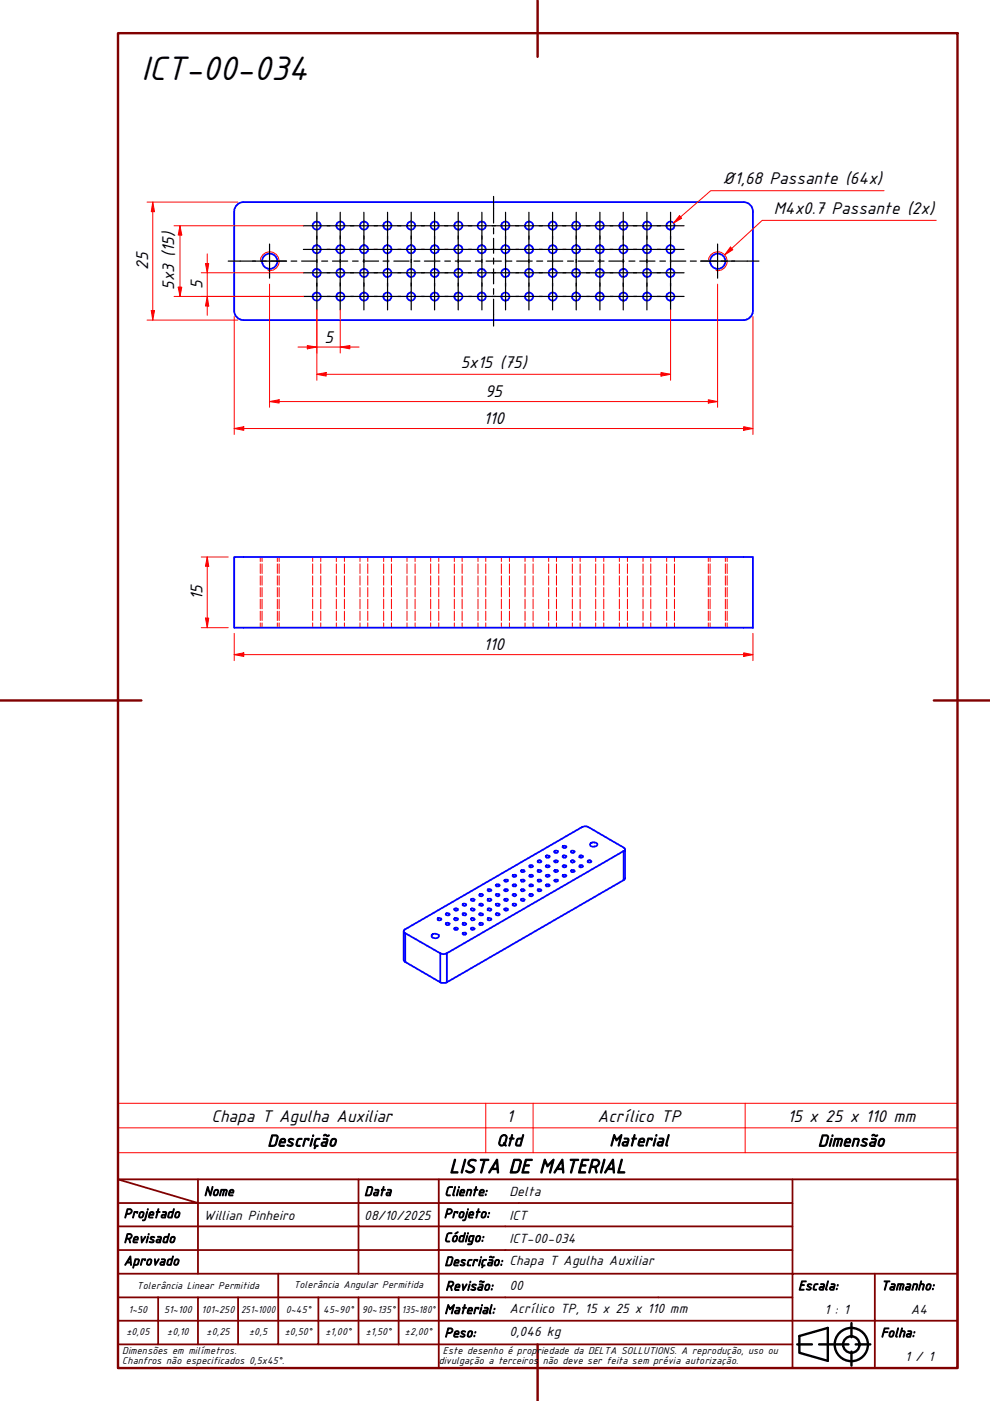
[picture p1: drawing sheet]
<svg xmlns="http://www.w3.org/2000/svg" width="210mm" height="297mm" viewBox="0 0 210 297" stroke-linecap="round" stroke-linejoin="round" font-family="sans-serif">
<!-- layer: Visible (ABNT) -->
<g fill="none" stroke="#00f" stroke-width=".38">
<path d="M49.7 44.9v20.9M157.6 42.8a2 2 0 0 1 2 2M157.7 42.8h-106a2 2 0 0 0-2 2M159.6 44.9v20.9M49.7 65.9a2 2 0 0 0 2 2h106M159.6 65.9a2 2 0 0 1-2 2M49.7 118.1h109.9v15h-109.9zM119.4 179.4a.46 .46 0 0 1 .7 .2 .47 .47 0 0 1-.8-.1zM125.3 178.7a1.05 1.05 0 0 1 1.4 .4 .97 .97 0 0 1-1.6 0zM85.6 197.4v6.2l.3 .3M85.9 197.9v6M85.9 197.9l7.4 4.2"/>
<path d="M91.7 198.1a1 1 0 0 1 1.4 .4 .97 .97 0 0 1-1.6 .1zM92.8 194.7a.57 .57 0 0 1 .8 .2 .5 .5 0 0 1-.8 0zM94.6 195.7a.46 .46 0 0 1 .7 .2 .49 .49 0 0 1-.8 0zM94.6 193.7a.46 .46 0 0 1 .7 .2 .47 .47 0 0 1-.8-.1zM96.4 196.8l.5-.1 .2 .3a.49 .49 0 0 1-.8-.1zM96.4 194.7a.46 .46 0 0 1 .7 .2 .49 .49 0 0 1-.8 0zM96.4 192.6a.46 .46 0 0 1 .7 .3 .47 .47 0 0 1-.8-.1zM98 191.8l.2-.2a.46 .46 0 0 1 .7 .3 .47 .47 0 0 1-.9-.1zM98.2 197.8l.5-.1 .2 .3a.49 .49 0 0 1-.9-.1zM98.2 195.7a.46 .46 0 0 1 .7 .2 .49 .49 0 0 1-.9 0zM98.2 193.7a.46 .46 0 0 1 .7 .2 .47 .47 0 0 1-.9-.1zM99.8 190.7a.49 .49 0 0 1 .8 .1 .44 .44 0 0 1-.4 .3 .44 .44 0 0 1-.4-.4z"/>
<path d="M99.9 196.8a.45 .45 0 0 1 .7 .2l-.6 .2-.2-.3zM99.9 194.7h.7v.2l-.6 .2-.2-.2zM99.9 192.6l.7 .1-.1 .3a.46 .46 0 0 1-.7-.2zM101.6 191.8a.47 .47 0 0 1 .8 .1 .47 .47 0 0 1-.8-.1zM101.6 189.7a.49 .49 0 0 1 .8 .1 .49 .49 0 0 1-.8 .1zM101.7 195.7l.7 .1v.1a.5 .5 0 0 1-.8 0zM101.7 193.7h.7v.2a.47 .47 0 0 1-.8-.1zM103.4 194.7a.57 .57 0 0 1 .8 .2 .5 .5 0 0 1-.8 0zM103.4 192.6a.57 .57 0 0 1 .8 .3 .47 .47 0 0 1-.8-.1zM103.4 190.6a.5 .5 0 0 1 .8 .2 .44 .44 0 0 1-.4 .3 .44 .44 0 0 1-.4-.4zM103.4 188.6a.5 .5 0 0 1 .8 .2 .5 .5 0 0 1-.8-.1zM105.1 191.8a.47 .47 0 0 1 .8 .1 .47 .47 0 0 1-.8-.1z"/>
<path d="M105.1 189.7a.5 .5 0 0 1 .8 .1v.1a.5 .5 0 0 1-.8-.2zM105.1 187.7a.5 .5 0 0 1 .8 .1 .49 .49 0 0 1-.8-.1zM105.2 193.7a.46 .46 0 0 1 .7 .2 .47 .47 0 0 1-.8-.1zM107 192.6a.46 .46 0 0 1 .7 .3 .47 .47 0 0 1-.8-.1zM107 190.6l.5-.1 .2 .3a.47 .47 0 0 1-.8 .1zM107 188.6l.5-.1 .2 .3a.49 .49 0 0 1-.8-.1zM107 186.5h.5l.2 .2a.49 .49 0 0 1-.8 0zM108.6 191.8l.2-.2a.46 .46 0 0 1 .7 .3 .47 .47 0 0 1-.9-.1zM108.6 189.7l.7-.2 .2 .3-.2 .1a.45 .45 0 0 1-.7-.2zM108.8 187.6l.5-.1 .2 .3a.49 .49 0 0 1-.9-.1zM108.8 185.5h.5l.2 .2a.49 .49 0 0 1-.9 0zM110.4 190.7a.49 .49 0 0 1 .9 .1 .44 .44 0 0 1-.5 .3 .44 .44 0 0 1-.4-.4z"/>
<path d="M110.4 184.6a.49 .49 0 0 1 .9 .1l-.7 .2zM110.6 188.6a.45 .45 0 0 1 .7 .2l-.7 .2-.2-.3zM110.6 186.5a.45 .45 0 0 1 .7 .2l-.7 .2-.2-.2zM112.2 189.7a.49 .49 0 0 1 .8 .1 .49 .49 0 0 1-.8 .1zM112.2 185.7a.49 .49 0 0 1 .8 0 .5 .5 0 0 1-.8 0zM112.2 183.6a.49 .49 0 0 1 .8 .1 .5 .5 0 0 1-.8-.1zM112.3 187.6a.45 .45 0 0 1 .7 .2 .5 .5 0 0 1-.8-.1zM114 188.6a.5 .5 0 0 1 .8 .2 .5 .5 0 0 1-.8-.1zM114 186.5a.5 .5 0 0 1 .8 .2 .5 .5 0 0 1-.8 0zM114 184.5a.5 .5 0 0 1 .8 .2 .5 .5 0 0 1-.8-.1zM114 182.5a.5 .5 0 0 1 .8 .2 .5 .5 0 0 1-.8-.1zM115.7 185.7a.5 .5 0 0 1 .8 0 .49 .49 0 0 1-.8 0z"/>
<path d="M115.7 183.6a.5 .5 0 0 1 .8 .1 .49 .49 0 0 1-.8-.1zM115.8 187.6l.5-.1 .2 .3a.49 .49 0 0 1-.8-.1zM115.8 181.4a.46 .46 0 0 1 .7 .3 .49 .49 0 0 1-.8-.1zM117.6 186.5h.5l.2 .2a.49 .49 0 0 1-.8 0zM117.6 184.5h.5l.2 .2a.49 .49 0 0 1-.8-.1zM117.6 182.5l.5-.1 .2 .3a.49 .49 0 0 1-.8-.1zM117.6 180.4a.46 .46 0 0 1 .7 .2 .49 .49 0 0 1-.8 0zM119.3 185.7a.5 .5 0 0 1 .8 0 .49 .49 0 0 1-.8 0zM119.3 183.6a.5 .5 0 0 1 .8 .1 .49 .49 0 0 1-.8-.1zM119.4 181.4a.46 .46 0 0 1 .7 .3 .49 .49 0 0 1-.8-.1zM121 184.6a.49 .49 0 0 1 .9 .1 .52 .52 0 0 1-.8 .1zM121.2 182.5a.45 .45 0 0 1 .7 .2 .52 .52 0 0 1-.8 0z"/>
<path d="M121.2 180.4l.6 .1 .1 .1a.52 .52 0 0 1-.8 .1zM122.8 183.6a.49 .49 0 0 1 .8 .1 .5 .5 0 0 1-.8-.1zM122.9 181.4l.7 .1v.2a.5 .5 0 0 1-.8-.1zM124.7 182.5a.5 .5 0 0 1 .7 .2 .5 .5 0 0 1-.8-.1zM132.2 180.5l.3-.2v-.2l-.3-.4-7.4-4.3a1.38 1.38 0 0 0-1.4 0l-37.5 21.6-.3 .4 .3 .5M132.2 180.5v6.1M132.2 180.5l-37.5 21.6M132.2 186.6l-37.5 21.7M132.5 180.1v6.1l-.3 .4M85.9 203.9l7.4 4.4M93.3 202.1a1.38 1.38 0 0 0 1.4 0M93.3 208.3l.4 .1 1-.1"/>
<path d="M93.3 202.1v6.2M94.7 202.1v6.2"/>
<circle cx="57.2" cy="55.4" r="1.62"/>
<circle cx="67.2" cy="57.9" r=".86"/>
<circle cx="67.2" cy="52.8" r=".86"/>
<circle cx="67.2" cy="47.8" r=".86"/>
<circle cx="72.2" cy="57.9" r=".86"/>
<circle cx="72.2" cy="47.8" r=".86"/>
<circle cx="72.2" cy="52.8" r=".86"/>
<circle cx="77.2" cy="47.8" r=".86"/>
<circle cx="77.2" cy="52.8" r=".86"/>
<circle cx="77.2" cy="57.9" r=".86"/>
<circle cx="82.1" cy="52.8" r=".86"/>
<circle cx="82.1" cy="47.8" r=".86"/>
<circle cx="82.1" cy="57.9" r=".86"/>
<circle cx="87.2" cy="57.9" r=".86"/>
<circle cx="87.2" cy="47.8" r=".86"/>
<circle cx="87.2" cy="52.8" r=".86"/>
<circle cx="92.2" cy="52.8" r=".86"/>
<circle cx="92.2" cy="57.9" r=".86"/>
<circle cx="92.2" cy="47.8" r=".86"/>
<circle cx="97.2" cy="52.8" r=".86"/>
<circle cx="97.2" cy="57.9" r=".86"/>
<circle cx="97.2" cy="47.8" r=".86"/>
<circle cx="102.1" cy="52.8" r=".86"/>
<circle cx="102.1" cy="57.9" r=".86"/>
<circle cx="102.1" cy="47.8" r=".86"/>
<circle cx="107.2" cy="47.8" r=".86"/>
<circle cx="107.2" cy="52.8" r=".86"/>
<circle cx="107.2" cy="57.9" r=".86"/>
<circle cx="112.2" cy="47.8" r=".86"/>
<circle cx="112.2" cy="52.8" r=".86"/>
<circle cx="112.2" cy="57.9" r=".86"/>
<circle cx="117.2" cy="57.9" r=".86"/>
<circle cx="117.2" cy="52.8" r=".86"/>
<circle cx="117.2" cy="47.8" r=".86"/>
<circle cx="122.1" cy="57.9" r=".86"/>
<circle cx="122.1" cy="52.8" r=".86"/>
<circle cx="122.1" cy="47.8" r=".86"/>
<circle cx="127.2" cy="47.8" r=".86"/>
<circle cx="127.2" cy="57.9" r=".86"/>
<circle cx="127.2" cy="52.8" r=".86"/>
<circle cx="132.2" cy="47.8" r=".86"/>
<circle cx="132.2" cy="57.9" r=".86"/>
<circle cx="132.2" cy="52.8" r=".86"/>
<circle cx="137.2" cy="52.8" r=".86"/>
<circle cx="137.2" cy="47.8" r=".86"/>
<circle cx="137.2" cy="57.9" r=".86"/>
<circle cx="142.1" cy="47.8" r=".86"/>
<circle cx="142.1" cy="57.9" r=".86"/>
<circle cx="142.1" cy="52.8" r=".86"/>
<circle cx="152.2" cy="55.4" r="1.62"/>
<circle cx="67.2" cy="62.9" r=".86"/>
<circle cx="72.2" cy="62.9" r=".86"/>
<circle cx="77.2" cy="62.9" r=".86"/>
<circle cx="82.1" cy="62.9" r=".86"/>
<circle cx="87.2" cy="62.9" r=".86"/>
<circle cx="92.2" cy="62.9" r=".86"/>
<circle cx="97.2" cy="62.9" r=".86"/>
<circle cx="102.1" cy="62.9" r=".86"/>
<circle cx="107.2" cy="62.9" r=".86"/>
<circle cx="112.2" cy="62.9" r=".86"/>
<circle cx="117.2" cy="62.9" r=".86"/>
<circle cx="122.1" cy="62.9" r=".86"/>
<circle cx="127.2" cy="62.9" r=".86"/>
<circle cx="132.2" cy="62.9" r=".86"/>
<circle cx="137.2" cy="62.9" r=".86"/>
<circle cx="142.1" cy="62.9" r=".86"/>
</g>
<!-- layer: Visible Narrow (ABNT) -->
<path d="M55.2 55a2 2 0 0 1 2.3-1.6 2 2 0 0 1 1.7 2.3 2 2 0 0 1-2.4 1.7M150.2 55a2 2 0 0 1 2.3-1.6 2 2 0 0 1 1.6 2.3 2 2 0 0 1-2.3 1.7" fill="none" stroke="#f00" stroke-width=".21"/>
<!-- layer: Hidden (ABNT) -->
<g fill="none" stroke="#f00" stroke-width=".21">
<path d="M55.2 118.1v.9M55.2 119.6v2M55.6 118.1v.9M55.6 119.6v2M58.8 118.1v.9M58.8 119.6v2M59.2 118.1v.9M59.2 119.6v2M66.3 118.1v.9M66.3 119.6v2M68 118.1v.9M68 119.6v2"/>
<path d="M71.3 118.1v.9M71.3 119.6v2M73 118.1v.9M73 119.6v2M76.3 118.1v.9M76.3 119.6v2M78 118.1v.9M78 119.6v2M81.3 118.1v.9M81.3 119.6v2M83 118.1v.9M83 119.6v2"/>
<path d="M86.3 118.1v.9M86.3 119.6v2M88 118.1v.9M88 119.6v2M91.3 118.1v.9M91.3 119.6v2M93 118.1v.9M93 119.6v2M96.3 118.1v.9M96.3 119.6v2M98 118.1v.9M98 119.6v2"/>
<path d="M101.3 118.1v.9M101.3 119.6v2M103 118.1v.9M103 119.6v2M106.3 118.1v.9M106.3 119.6v2M108 118.1v.9M108 119.6v2M111.3 118.1v.9M111.3 119.6v2M113 118.1v.9M113 119.6v2"/>
<path d="M116.3 118.1v.9M116.3 119.6v2M118 118.1v.9M118 119.6v2M121.3 118.1v.9M121.3 119.6v2M123 118.1v.9M123 119.6v2M126.3 118.1v.9M126.3 119.6v2M128 118.1v.9M128 119.6v2"/>
<path d="M131.3 118.1v.9M131.3 119.6v2M133 118.1v.9M133 119.6v2M136.3 118.1v.9M136.3 119.6v2M138 118.1v.9M138 119.6v2M141.4 118.1v.9M141.4 119.6v2M143 118.1v.9M143 119.6v2"/>
<path d="M150.2 118.1v.9M150.2 119.6v2M150.6 118.1v.9M150.6 119.6v2M153.8 118.1v.9M153.8 119.6v2M154.2 118.1v.9M154.2 119.6v2M55.2 122.1v2M55.2 124.6v1.9M55.2 127v2.1M55.2 129.6v2"/>
<path d="M55.2 132.1v1M55.6 122.1v2M55.6 124.6v1.9M55.6 127v2.1M55.6 129.6v2M55.6 132.1v1M58.8 122.1v2M58.8 124.6v1.9M58.8 127v2.1M58.8 129.6v2M58.8 132.1v1M59.2 122.1v2"/>
<path d="M59.2 124.6v1.9M59.2 127v2.1M59.2 129.6v2M59.2 132.1v1M66.3 122.1v2M66.3 124.6v1.9M66.3 127v2.1M66.3 129.6v2M66.3 132.1v1M68 122.1v2M68 124.6v1.9M68 127v2.1"/>
<path d="M68 129.6v2M68 132.1v1M71.3 122.1v2M71.3 124.6v1.9M71.3 127v2.1M71.3 129.6v2M71.3 132.1v1M73 122.1v2M73 124.6v1.9M73 127v2.1M73 129.6v2M73 132.1v1"/>
<path d="M76.3 122.1v2M76.3 124.6v1.9M76.3 127v2.1M76.3 129.6v2M76.3 132.1v1M78 122.1v2M78 124.6v1.9M78 127v2.1M78 129.6v2M78 132.1v1M81.3 122.1v2M81.3 124.6v1.9"/>
<path d="M81.3 127v2.1M81.3 129.6v2M81.3 132.1v1M83 122.1v2M83 124.6v1.9M83 127v2.1M83 129.6v2M83 132.1v1M86.3 122.1v2M86.3 124.6v1.9M86.3 127v2.1M86.3 129.6v2"/>
<path d="M86.3 132.1v1M88 122.1v2M88 124.6v1.9M88 127v2.1M88 129.6v2M88 132.1v1M91.3 122.1v2M91.3 124.6v1.9M91.3 127v2.1M91.3 129.6v2M91.3 132.1v1M93 122.1v2"/>
<path d="M93 124.6v1.9M93 127v2.1M93 129.6v2M93 132.1v1M96.3 122.1v2M96.3 124.6v1.9M96.3 127v2.1M96.3 129.6v2M96.3 132.1v1M98 122.1v2M98 124.6v1.9M98 127v2.1"/>
<path d="M98 129.6v2M98 132.1v1M101.3 122.1v2M101.3 124.6v1.9M101.3 127v2.1M101.3 129.6v2M101.3 132.1v1M103 122.1v2M103 124.6v1.9M103 127v2.1M103 129.6v2M103 132.1v1"/>
<path d="M106.3 122.1v2M106.3 124.6v1.9M106.3 127v2.1M106.3 129.6v2M106.3 132.1v1M108 122.1v2M108 124.6v1.9M108 127v2.1M108 129.6v2M108 132.1v1M111.3 122.1v2M111.3 124.6v1.9"/>
<path d="M111.3 127v2.1M111.3 129.6v2M111.3 132.1v1M113 122.1v2M113 124.6v1.9M113 127v2.1M113 129.6v2M113 132.1v1M116.3 122.1v2M116.3 124.6v1.9M116.3 127v2.1M116.3 129.6v2"/>
<path d="M116.3 132.1v1M118 122.1v2M118 124.6v1.9M118 127v2.1M118 129.6v2M118 132.1v1M121.3 122.1v2M121.3 124.6v1.9M121.3 127v2.1M121.3 129.6v2M121.3 132.1v1M123 122.1v2"/>
<path d="M123 124.6v1.9M123 127v2.1M123 129.6v2M123 132.1v1M126.3 122.1v2M126.3 124.6v1.9M126.3 127v2.1M126.3 129.6v2M126.3 132.1v1M128 122.1v2M128 124.6v1.9M128 127v2.1"/>
<path d="M128 129.6v2M128 132.1v1M131.3 122.1v2M131.3 124.6v1.9M131.3 127v2.1M131.3 129.6v2M131.3 132.1v1M133 122.1v2M133 124.6v1.9M133 127v2.1M133 129.6v2M133 132.1v1"/>
<path d="M136.3 122.1v2M136.3 124.6v1.9M136.3 127v2.1M136.3 129.6v2M136.3 132.1v1M138 122.1v2M138 124.6v1.9M138 127v2.1M138 129.6v2M138 132.1v1M141.4 122.1v2M141.4 124.6v1.9"/>
<path d="M141.4 127v2.1M141.4 129.6v2M141.4 132.1v1M143 122.1v2M143 124.6v1.9M143 127v2.1M143 129.6v2M143 132.1v1M150.2 122.1v2M150.2 124.6v1.9M150.2 127v2.1M150.2 129.6v2"/>
<path d="M150.2 132.1v1M150.6 122.1v2M150.6 124.6v1.9M150.6 127v2.1M150.6 129.6v2M150.6 132.1v1M153.8 122.1v2M153.8 124.6v1.9M153.8 127v2.1M153.8 129.6v2M153.8 132.1v1M154.2 122.1v2"/>
<path d="M154.2 124.6v1.9M154.2 127v2.1M154.2 129.6v2M154.2 132.1v1"/>
</g>
<path d="M25 239.1h178v-5.2h-178v10.5M103 233.9v10.5M113 233.9v10.5M158 233.9v10.5M203 239.1v5.3h-178M25 244.4v5.6h178v-5.6" fill="none" stroke="#f00" stroke-width=".21"/>
<!-- layer: Borda A3/A4 (ABNT) -->
<path d="M25 7h178v283.1h-178zM114 0v12.1M0 148.5h30M198 148.5h12M114 285v12" fill="none" stroke="#800000" stroke-width=".51"/>
<g fill="none" stroke="#000" stroke-width=".51">
<path d="M169 285h3.1M169.5 283.3l6-1.8v7l-6-1.7zM173.7 285h6.2M180.5 280.5v3M180.5 286.6v2.9M181.4 285h3.1"/>
<circle cx="180.5" cy="285.1" r="3.5"/>
<circle cx="180.5" cy="285.1" r="1.75"/>
</g>
<g fill="none" stroke="#800000" stroke-width=".38">
<path d="M25 250l17 5.1h-17M25 250h178v40.1h-178zM42 255.1h34v4.9h17M42 255.1v15M42 250v5.1M76 250v5.1h17v4.9M93 250v5.1h75M168 250v20.1h-143M25 260h51v5h-51M25 275.1h17M33.5 275.1v9.9M50.5 275.1h-8.5v9.9"/>
<path d="M59 270.1v14.9h-8.5M67.5 275.1v9.9h-8.5M76 275.1v9.9h8.5M84.5 275.1v9.9M93 275.1h-42.5v9.9M93 260v5h-17v5.1M93 275.1v9.9h75M93 260h75M93 275.1h75M168 265h-75v10.1M185.5 270.1v9.9h17.5M203 270.1h-35v9.9h17.5v10.1"/>
<path d="M25 285h25.5M25 280h143v10.1M67.5 285h8.5M84.5 285h8.5v5.1"/>
</g>
<!-- layer: Marca de centro (ISO) -->
<g fill="none" stroke="#000" stroke-width=".25">
<path d="M53.5 55.4h7.3M57.1 51.7v7.3M64.3 57.8h5.7M64.3 52.9h5.7M64.3 47.9h5.7M67.2 60v5.7M67.2 55v5.7M67.2 50v5.7M67.2 45v5.7M69.3 57.8h5.7M69.3 52.9h5.7M69.3 47.9h5.7"/>
<path d="M72.1 60v5.7M72.1 55v5.7M72.1 50v5.7M72.1 45v5.7M74.3 57.8h5.7M74.3 52.9h5.7M74.3 47.9h5.7M77.2 60v5.7M77.2 55v5.7M77.2 50v5.7M77.2 45v5.7M79.3 57.8h5.7"/>
<path d="M79.3 52.9h5.7M79.3 47.9h5.7M82.2 60v5.7M82.2 55v5.7M82.2 50v5.7M82.2 45v5.7M84.3 57.8h5.7M84.3 52.9h5.7M84.3 47.9h5.7M87.2 60v5.7M87.2 55v5.7M87.2 50v5.7"/>
<path d="M87.2 45v5.7M89.3 57.8h5.7M89.3 52.9h5.7M89.3 47.9h5.7M92.1 60v5.7M92.1 55v5.7M92.1 50v5.7M92.1 45v5.7M94.3 57.8h5.7M94.3 52.9h5.7M94.3 47.9h5.7M97.2 60v5.7"/>
<path d="M97.2 55v5.7M97.2 50v5.7M97.2 45v5.7M99.3 57.8h5.7M99.3 52.9h5.7M99.3 47.9h5.7M102.2 60v5.7M102.2 55v5.7M102.2 50v5.7M102.2 45v5.7M104.3 57.8h5.7M104.3 52.9h5.7"/>
<path d="M104.3 47.9h5.7M107.2 60v5.7M107.2 55v5.7M107.2 50v5.7M107.2 45v5.7M109.3 57.8h5.7M109.3 52.9h5.7M109.3 47.9h5.7M112.1 60v5.7M112.1 55v5.7M112.1 50v5.7M112.1 45v5.7"/>
<path d="M114.3 57.8h5.7M114.3 52.9h5.7M114.3 47.9h5.7M117.2 60v5.7M117.2 55v5.7M117.2 50v5.7M117.2 45v5.7M119.3 57.8h5.7M119.3 52.9h5.7M119.3 47.9h5.7M122.2 60v5.7M122.2 55v5.7"/>
<path d="M122.2 50v5.7M122.2 45v5.7M124.3 57.8h5.7M124.3 52.9h5.7M124.3 47.9h5.7M127.2 60v5.7M127.2 55v5.7M127.2 50v5.7M127.2 45v5.7M129.3 57.8h5.7M129.3 52.9h5.7M129.3 47.9h5.7"/>
<path d="M132.1 60v5.7M132.1 55v5.7M132.1 50v5.7M132.1 45v5.7M134.3 57.8h5.7M134.3 52.9h5.7M134.3 47.9h5.7M137.2 60v5.7M137.2 55v5.7M137.2 50v5.7M137.2 45v5.7M139.3 57.8h5.7"/>
<path d="M139.3 52.9h5.7M139.3 47.9h5.7M142.2 60v5.7M142.2 55v5.7M142.2 50v5.7M142.2 45v5.7M148.5 55.4h7.3M152.1 51.7v7.3M64.3 62.9h5.7M69.3 62.9h5.7M74.3 62.9h5.7M79.3 62.9h5.7"/>
<path d="M84.3 62.9h5.7M89.3 62.9h5.7M94.3 62.9h5.7M99.3 62.9h5.7M104.3 62.9h5.7M109.3 62.9h5.7M114.3 62.9h5.7M119.3 62.9h5.7M124.3 62.9h5.7M129.3 62.9h5.7M134.3 62.9h5.7M139.3 62.9h5.7"/>
</g>
<!-- layer: Linha de centro (ISO) -->
<g fill="none" stroke="#000" stroke-width=".25">
<path d="M48.4 55.4h5.8M55.2 55.4h1.3M57.4 55.4h3.3M61.7 55.4h1.2M63.9 55.4h3.3M68.2 55.4h1.3M70.5 55.4h3.2M74.7 55.4h1.2M77 55.4h3.3M81.2 55.4h1.3M83.5 55.4h3.2M87.8 55.4h1.2"/>
<path d="M90 55.4h3.3M94.3 55.4h1.2M96.5 55.4h3.3M100.8 55.4h1.2M103.1 55.4h3.2M104.6 41.6v5.7M104.6 48.3v1.3M104.6 50.5v3.2M104.6 54.7v1.3M104.6 57v3.2M107.3 55.4h1.2M109.5 55.4h3.3"/>
<path d="M113.8 55.4h1.3M116.1 55.4h3.2M120.3 55.4h1.3M122.6 55.4h3.3M126.8 55.4h1.3M129.1 55.4h3.2M133.3 55.4h1.3M135.6 55.4h3.3M139.9 55.4h1.2M142.1 55.4h3.3M146.4 55.4h1.2M148.7 55.4h3.2"/>
<path d="M152.9 55.4h1.3M155.1 55.4h5.8M104.6 61.2v1.2M104.6 63.4v5.7"/>
</g>
<path d="M32.4 65.8v2.1" fill="none" stroke="#f00" stroke-width=".21"/>
<path d="M32.1 65.8h.7l-.4 2.1z" fill="#f00"/>
<path d="M32.4 42.8v2.1M32.1 65.8h.7l-.4 2.1z" fill="none" stroke="#f00" stroke-width=".21"/>
<path d="M32.4 42.8l.4 2.1h-.7z" fill="#f00"/>
<path d="M31.2 42.8h19.2M32.4 42.8l.4 2.1h-.7zM32.4 44.9v20.9M31.2 67.9h19.2M49.7 90.9h2" fill="none" stroke="#f00" stroke-width=".21"/>
<path d="M49.7 90.9l2-.4v.7z" fill="#f00"/>
<path d="M49.7 90.9l2-.4v.7zM157.7 90.9h1.9" fill="none" stroke="#f00" stroke-width=".21"/>
<path d="M157.7 90.5l1.9 .4-1.9 .3z" fill="#f00"/>
<path d="M49.7 67.1v25M65.2 73.6h2M159.6 67.1v25M51.7 90.9h106M157.7 90.5l1.9 .4-1.9 .3z" fill="none" stroke="#f00" stroke-width=".21"/>
<path d="M65.2 73.3l2 .3-2 .4z" fill="#f00"/>
<path d="M65.2 73.3l2 .3-2 .4zM72.1 73.6h2.1" fill="none" stroke="#f00" stroke-width=".21"/>
<path d="M72.1 73.6l2.1-.3v.7z" fill="#f00"/>
<path d="M63.2 73.6h2M67.2 73.6h4.9M67.2 65.7v9.2M67.2 79.4h2M72.1 73.6l2.1-.3v.7zM72.1 65.7v9.2M74.2 73.6h1.9" fill="none" stroke="#f00" stroke-width=".21"/>
<path d="M67.2 79.4l2-.4v.7z" fill="#f00"/>
<path d="M67.2 79.4l2-.4v.7zM140.1 79.4h2.1" fill="none" stroke="#f00" stroke-width=".21"/>
<path d="M140.1 79l2.1 .4-2.1 .3z" fill="#f00"/>
<path d="M43.9 62.9v2M67.2 65.7v14.9M69.2 79.4h70.9M140.1 79l2.1 .4-2.1 .3zM142.2 65.7v14.9" fill="none" stroke="#f00" stroke-width=".21"/>
<path d="M43.9 62.9l.4 2h-.7z" fill="#f00"/>
<path d="M43.9 55.9v1.9M43.9 62.9l.4 2h-.7z" fill="none" stroke="#f00" stroke-width=".21"/>
<path d="M43.6 55.9h.7l-.4 1.9z" fill="#f00"/>
<path d="M42.7 57.8h14.4M43.6 55.9h.7l-.4 1.9zM43.9 53.8v2.1M43.9 57.8v5.1M57.3 57.8h7M38.2 60.9v2M42.7 62.9h21.6M43.9 64.9v2" fill="none" stroke="#f00" stroke-width=".21"/>
<path d="M37.8 60.9h.7l-.3 2z" fill="#f00"/>
<path d="M38.2 47.9v1.9M37.8 60.9h.7l-.3 2z" fill="none" stroke="#f00" stroke-width=".21"/>
<path d="M38.2 47.9l.3 1.9h-.7z" fill="#f00"/>
<path d="M36.9 47.9h27.4M38.2 47.9l.3 1.9h-.7zM38.2 49.8v11.1M36.9 62.9h27.4M57.1 85.1h2.1" fill="none" stroke="#f00" stroke-width=".21"/>
<path d="M57.1 85.1l2.1-.3v.7z" fill="#f00"/>
<path d="M57.1 85.1l2.1-.3v.7zM150.2 85.1h1.9" fill="none" stroke="#f00" stroke-width=".21"/>
<path d="M150.2 84.8l1.9 .3-1.9 .4z" fill="#f00"/>
<path d="M57.1 60.2v26.1M152.1 60.2v26.1M59.2 85.1h91M150.2 84.8l1.9 .3-1.9 .4z" fill="none" stroke="#f00" stroke-width=".21"/>
<path d="M155.1 52.7l-1.4 1.3" fill="none" stroke="#f00" stroke-width=".21"/>
<path d="M154.9 52.4l.5 .5-1.7 1.1z" fill="#f00"/>
<path d="M144.3 46l-1.5 1.3M154.9 52.4l.5 .5-1.7 1.1zM198.5 46.7h-36.9l-6.5 6" fill="none" stroke="#f00" stroke-width=".21"/>
<path d="M144.1 45.7l.4 .6-1.7 1z" fill="#f00"/>
<path d="M144.1 45.7l.4 .6-1.7 1zM187.5 40.4h-36.8l-6.4 5.6" fill="none" stroke="#f00" stroke-width=".21"/>
<path d="M43.9 131v2.1" fill="none" stroke="#f00" stroke-width=".21"/>
<path d="M43.6 131h.7l-.4 2.1z" fill="#f00"/>
<path d="M43.9 118.1v2M43.6 131h.7l-.4 2.1z" fill="none" stroke="#f00" stroke-width=".21"/>
<path d="M43.9 118.1l.4 2h-.7z" fill="#f00"/>
<path d="M42.7 118.1h5.7M43.9 118.1l.4 2h-.7zM42.7 133.1h5.7M43.9 120.1v10.9M49.7 138.8h2" fill="none" stroke="#f00" stroke-width=".21"/>
<path d="M49.7 138.8l2-.4v.8z" fill="#f00"/>
<path d="M49.7 138.8l2-.4v.8zM157.7 138.8h1.9" fill="none" stroke="#f00" stroke-width=".21"/>
<path d="M157.7 138.4l1.9 .4-1.9 .4z" fill="#f00"/>
<path d="M49.7 134.3v5.8M51.7 138.8h106M157.7 138.4l1.9 .4-1.9 .4zM159.6 134.3v5.8" fill="none" stroke="#f00" stroke-width=".21"/>
<text font-size="7.7" x="30" y="17.1">ICT-00-034</text>
<text font-size="4.6" x="95.2" y="248.7">LISTA DE MATERIAL</text>
<g font-size="3.9">
<text x="153.2" y="38.9">Ø1,68 Passante (64x)</text>
<text x="164.1" y="45.5">M4x0.7 Passante (2x)</text>
<text x="31.4" y="57.2" transform="rotate(-90 31.4 57.2)">25</text>
<text x="42.9" y="61.3" transform="rotate(-90 42.9 61.3)">5</text>
<text x="68.8" y="72.6">5</text>
<text x="102.5" y="89.8">110</text>
<text x="102.9" y="84.1">95</text>
<text x="42.9" y="127.1" transform="rotate(-90 42.9 127.1)">15</text>
<text x="102.5" y="137.8">110</text>
<text x="44.8" y="237.8">Chapa T Agulha Auxiliar</text>
<text x="107.4" y="237.8">1</text>
<text x="126.7" y="237.9">Acrílico TP</text>
<text x="166.9" y="237.8">15 x 25 x 110 mm</text>
</g>
<g font-size="3.8">
<text x="36.9" y="61.5" transform="rotate(-90 36.9 61.5)">5x3 (15)</text>
<text x="97.7" y="78.1">5x15 (75)</text>
<text x="56.7" y="243.1">Descrição</text>
<text x="105.3" y="243">Qtd</text>
<text x="129.2" y="243">Material</text>
<text x="173.4" y="243.1">Dimensão</text>
</g>
<g font-size="3">
<text x="43.2" y="253.5">Nome</text>
<text x="77.2" y="253.5">Data</text>
<text x="94.2" y="253.5">Cliente:</text>
<text x="108" y="253.5">Delta</text>
<text x="26.2" y="263.5">Revisado</text>
<text x="26.2" y="258.2">Projetado</text>
<text x="43.2" y="258.6">Willian Pinheiro</text>
<text x="77.2" y="258.6">08/10/2025</text>
<text x="94.1" y="263.3">Código:</text>
<text x="94.1" y="258.2">Projeto:</text>
<text x="108" y="263.5">ICT-00-034</text>
<text x="108" y="258.6">ICT</text>
<text x="26.2" y="268.3">Aprovado</text>
<text x="94.2" y="268.4">Descrição: Chapa T Agulha Auxiliar</text>
<text x="94.4" y="273.6">Revisão:</text>
<text x="108" y="273.5">00</text>
<text x="169.2" y="273.5">Escala:</text>
<text x="186.8" y="273.5">Tamanho:</text>
<text x="94.2" y="278.6">Material:</text>
<text x="108" y="278.4">Acrílico TP, 15 x 25 x 110 mm</text>
<text x="174.8" y="278.6">1 : 1</text>
<text x="193.1" y="278.6">A4</text>
<text x="94.2" y="283.5">Peso:</text>
<text x="108" y="283.3">0,046 kg</text>
<text x="186.8" y="283.5">Folha:</text>
<text x="191.9" y="288.5">1 / 1</text>
</g>
<g font-size="2.3">
<text x="29" y="273.4">Tolerância Linear Permitida</text>
<text x="62.3" y="273.2">Tolerância Angular Permitida</text>
<text x="27.2" y="278.3">1~50</text>
<text x="34.8" y="278.3">51~100</text>
<text x="42.7" y="278.3">101~250</text>
<text x="51.1" y="278.3">251~1000</text>
<text x="60.6" y="278.3">0~45°</text>
<text x="68.5" y="278.3">45~90°</text>
<text x="76.7" y="278.3">90~135°</text>
<text x="85.2" y="278.3">135~180°</text>
<text x="25.9" y="287.1">Dimensões em milímetros.</text>
<text x="26.8" y="283.1">±0,05</text>
<text x="35.4" y="283.1">±0,10</text>
<text x="43.8" y="283.1">±0,25</text>
<text x="52.8" y="283.1">±0,5</text>
<text x="60.4" y="283.1">±0,50°</text>
<text x="69" y="283.1">±1,00°</text>
<text x="77.5" y="283.1">±1,50°</text>
<text x="85.9" y="283.1">±2,00°</text>
<text x="93.9" y="287.1">Este desenho é propriedade da DELTA SOLLUTIONS. A reprodução, uso ou</text>
<text x="25.9" y="289.2">Chanfros não especificados 0,5x45°.</text>
<text x="93" y="289.2">divulgação a terceiros</text>
<text x="115.1" y="289.2">não deve ser feita sem prévia autorização.</text>
</g>
</svg>
